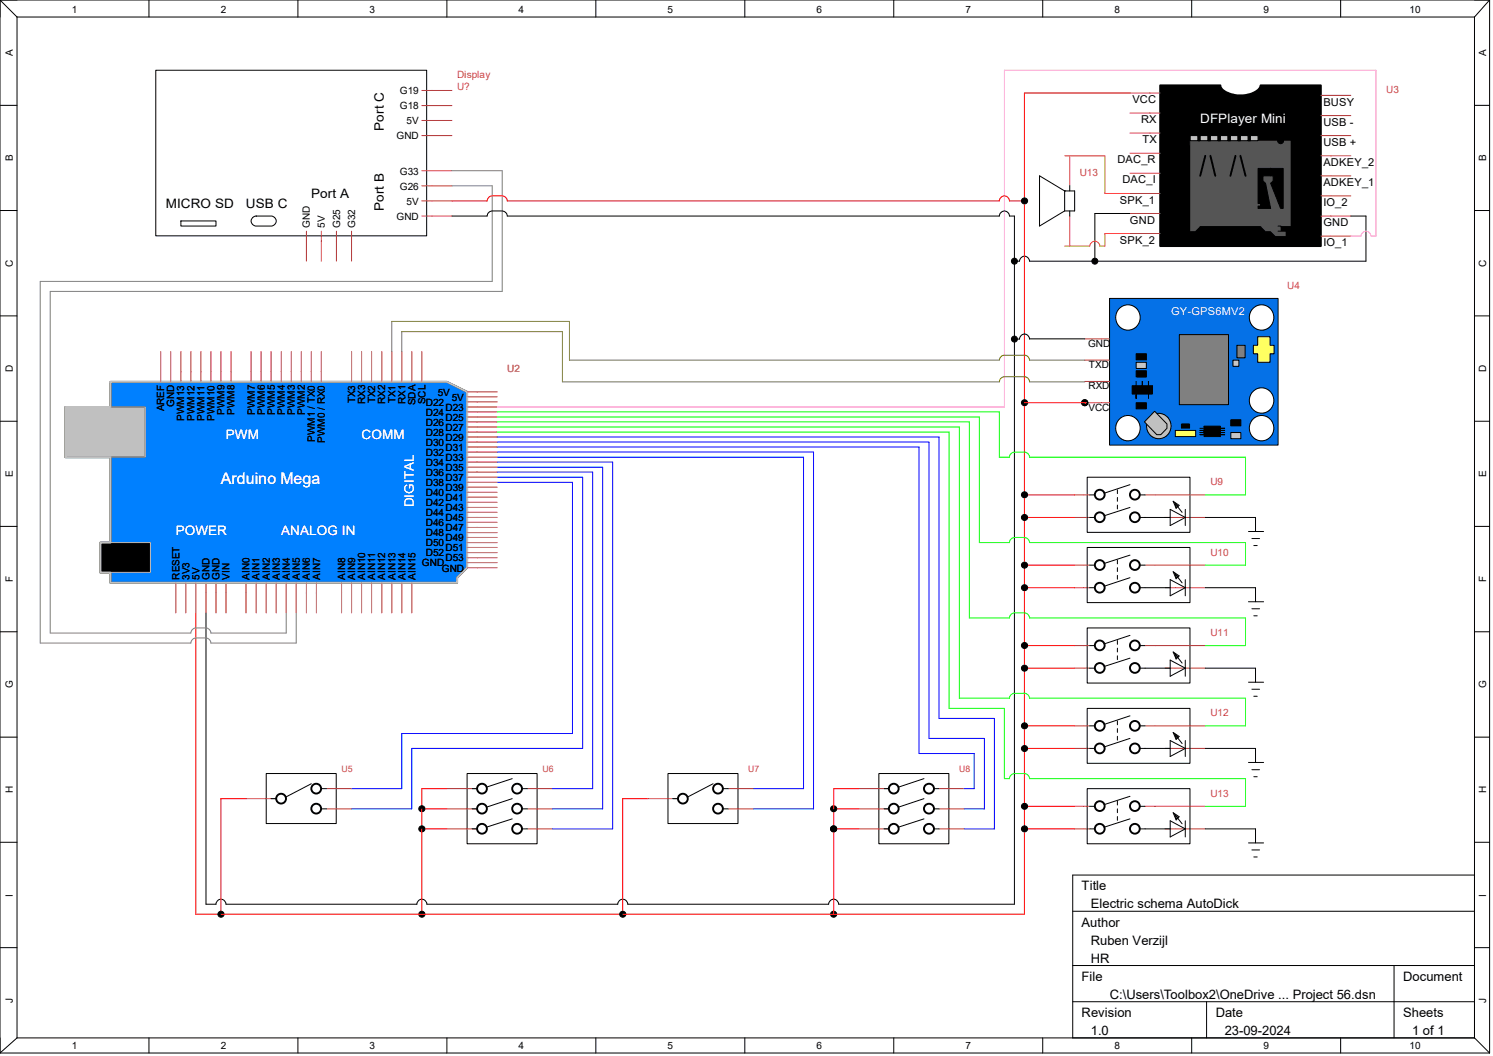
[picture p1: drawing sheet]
<svg xmlns="http://www.w3.org/2000/svg" width="297mm" height="210mm" viewBox="0 0 297 210" stroke-linecap="round" stroke-linejoin="round" font-family="sans-serif">
<g fill="none" stroke="#000" stroke-width=".2">
<path d="M216.3 94.9h20.4v11h-20.4zM216.8 98.4h1M224.8 96.4l-5.1 1.7M226.8 98.4h1M233.4 99.7l1.2 .8-.6 .6zM233.6 99.9l1.6 2M216.3 108.9h20.4v10.9h-20.4zM216.8 116.9h1M216.8 112.4h1M216.8 102.9h1M224.8 114.9l-5.1 1.7M224.8 110.4l-5.1 1.7"/>
<path d="M224.8 100.9l-5.1 1.7M226.8 112.4h1M232.8 116.9h-6M232.8 102.9h-6M232.8 101.3l3 1.6-3 1.6zM232.8 115.3l3 1.6-3 1.6zM233.4 113.7l1.2 .8-.6 .6zM233.6 113.9l1.6 2M233.8 114.1l.6 .6M233.8 114.3l.2 .6 .2-.2M233.8 100.1l.6 .6M233.8 100.3l.2 .6 .2-.2"/>
<path d="M235.8 101.3v3.2M235.8 115.3v3.2M216.3 124.9h20.4v10.9h-20.4zM216.8 132.9h1M216.8 128.4h1M224.8 130.9l-5.1 1.6M224.8 126.4l-5.1 1.7M226.8 128.4h1M232.8 132.9h-6M232.8 131.3l3 1.6-3 1.6zM233.4 129.7l1.2 .8-.6 .6zM233.6 129.9l1.6 2"/>
<path d="M233.8 130.1l.6 .6M233.8 130.3l.2 .6 .2-.2M235.8 131.3v3.2M92.9 153.8h13.9v14h-13.9zM93.9 156.8h1M101.9 154.9l-5.1 1.6M101.9 158.8l-5.1 1.7M103.9 156.8h1M174.8 153.8h14v14h-14zM175.9 156.8h.9M183.8 154.9l-5.1 1.6M183.8 158.8l-5.1 1.7"/>
<path d="M185.8 156.8h1M216.3 140.9h20.4v10.9h-20.4zM216.8 148.8h1M216.8 144.4h1M224.8 146.9l-5.1 1.6M224.8 142.4l-5.1 1.7M226.8 148.8h6M226.8 144.4h1M232.8 147.3l3 1.5-3 1.7zM233.4 145.7l1.2 .8-.6 .6zM233.6 145.9l1.6 2M233.8 146l.6 .6"/>
<path d="M233.8 146.3l.2 .6 .2-.3M235.8 147.3v3.2M93.9 160.9h1M93.9 164.8h1M101.9 162.9l-5.1 1.6M103.9 160.9h1M103.9 164.8h1M175.9 160.9h.9M175.9 164.8h.9M183.8 162.9l-5.1 1.6M185.8 160.9h1M185.8 164.8h1"/>
</g>
<g fill="none" stroke="#000" stroke-width=".38">
<circle cx="218.8" cy="98.4" r=".97"/>
<circle cx="225.8" cy="98.4" r=".97"/>
<circle cx="218.8" cy="112.4" r=".97"/>
<circle cx="218.8" cy="116.9" r=".97"/>
<circle cx="218.8" cy="102.9" r=".97"/>
<circle cx="225.8" cy="112.4" r=".97"/>
<circle cx="225.8" cy="116.9" r=".97"/>
<circle cx="225.8" cy="102.9" r=".97"/>
<circle cx="218.8" cy="128.4" r=".97"/>
<circle cx="218.8" cy="132.8" r=".97"/>
<circle cx="225.8" cy="132.8" r=".97"/>
<circle cx="225.8" cy="128.4" r=".97"/>
<circle cx="95.9" cy="156.8" r=".97"/>
<circle cx="102.9" cy="156.8" r=".97"/>
<circle cx="177.8" cy="156.8" r=".97"/>
<circle cx="184.8" cy="156.9" r=".99"/>
<circle cx="218.8" cy="144.4" r=".97"/>
<circle cx="218.8" cy="148.8" r=".97"/>
<circle cx="225.8" cy="144.4" r=".97"/>
<circle cx="225.8" cy="148.8" r=".97"/>
<circle cx="95.9" cy="160.8" r=".97"/>
<circle cx="95.9" cy="164.8" r=".97"/>
<circle cx="102.9" cy="164.8" r=".97"/>
<circle cx="102.9" cy="160.8" r=".97"/>
<circle cx="177.8" cy="160.8" r=".97"/>
<circle cx="177.8" cy="164.8" r=".97"/>
<circle cx="184.8" cy="160.8" r=".99"/>
<circle cx="184.8" cy="164.8" r=".99"/>
</g>
<g fill="none" stroke="#c04040" stroke-width=".2">
<path d="M213.8 98.4h3M227.8 98.4h12M213.8 116.9h3M213.8 112.4h3M213.8 102.9h3M227.8 112.4h12M231.8 116.9h8M231.8 102.9h8M213.8 132.9h3M213.8 128.4h3M227.8 128.4h12M231.8 132.9h8"/>
<path d="M88.9 156.8h6M104.9 156.8h5M170.9 156.8h5.9M186.8 156.8h5M213.8 148.8h3M213.8 144.4h3M227.8 144.4h12M231.8 148.8h8M88.9 160.9h6M88.9 164.8h6M104.9 160.9h5M104.9 164.8h5"/>
<path d="M170.9 160.9h5.9M170.9 164.8h5.9M186.8 160.9h5M186.8 164.8h5"/>
</g>
<path d="M220.7 59.4h33.6v29.1h-33.6z" fill-rule="evenodd" fill="#0571e7" stroke="#000" stroke-width=".2"/>
<g fill="#fff" stroke="#000" stroke-width=".2">
<circle cx="224.3" cy="63.1" r="2.47"/>
<circle cx="250.9" cy="63.1" r="2.47"/>
<circle cx="250.9" cy="85.1" r="2.47"/>
<circle cx="250.9" cy="79.6" r="2.47"/>
<circle cx="224.3" cy="85.1" r="2.47"/>
</g>
<path d="M250.2 67h2.4v1.7h.8v1.7h-.8v1.7h-2.4v-1.7h-.9v-1.7h.9z" fill="#ffff80" stroke="#000" stroke-width=".2"/>
<path d="M215.8 67.4h4.9M215.8 71.6h4.9M215.8 75.9h4.9M215.8 80.1h4.9" fill="none" stroke="#c04040" stroke-width=".2"/>
<g fill="#c0c0c0" stroke="#000" stroke-width=".2">
<path d="M229.7 81.8l2.5 2.5v.9l-1.3 1.2h-.8l-2.4-2.5z"/>
<circle cx="230.5" cy="84.7" r="2.47"/>
</g>
<g fill="#808080" stroke="#000" stroke-width=".2">
<path d="M234.6 66.5h9.8v14h-9.8z"/>
<path d="M246.1 68.7h1.6v2.5h-1.6z"/>
</g>
<path d="M245.3 71.6h1.2v1.3h-1.2z" fill="#c9c9c9" stroke="#000" stroke-width=".2"/>
<path d="M233.8 85.6h4.1v1.2h-4.1z" fill="#ff0" stroke="#000" stroke-width=".2"/>
<path d="M238.7 85.2h4.9h-1.2v.4h1.2h-4.9h.8v.4h-.8h4.9h-1.2v.4h1.2h-4.9h.8" fill="none" stroke="#000" stroke-width=".2"/>
<path d="M226 70.4h2v1.2h-2zM235 84.3h1.6v.8h-1.6zM239.5 84.8h3.3v2h-3.3z" fill="#000" stroke="#000" stroke-width=".2"/>
<path d="M226 72.1h2v1.2h-2z" fill="#c9c9c9" stroke="#000" stroke-width=".2"/>
<path d="M226 73.7h2v1.3h-2zM225.2 76.7h4.1v1.7h-4.1zM226 80.1h2v1.2h-2z" fill="#000" stroke="#000" stroke-width=".2"/>
<path d="M226 75.9v3.3v-2.1h1.2v-1.2v1.2h1.3v-1.2v3.3" fill="none" stroke="#000" stroke-width=".2"/>
<path d="M244.9 86h1.9v1.2h-1.9z" fill="#c9c9c9" stroke="#000" stroke-width=".2"/>
<path d="M244.9 83.5h1.9v1.2h-1.9z" fill="#000" stroke="#000" stroke-width=".2"/>
<path d="M230.8 17h12a2.65 2.65 0 0 0 2.2 1.8 5.8 5.8 0 0 0 5.7-1.4l.1-.4h12v31.9h-32z" fill="#000" stroke="#000" stroke-width=".38"/>
<path d="M236.8 28h20v17h-2v1h1v.9h-2.1l-.9-.9h-1l-1-1h-12l-1 1h-1z" fill="#555"/>
<path d="M239.8 31l-1 4M240.8 31l1 4M245.8 31l-1 4M246.8 31l1 4" fill="none" stroke="#000" stroke-width=".38"/>
<g fill="#000" stroke="#000" stroke-width=".2">
<path d="M252.8 33.5h2.5v7.9h-.5l-2-5 .5-.4v-1h-.5zM250.3 33.5h2.5v1.5h-1.6v1l.6 .4 1 5h-2.5v-.4h.5v-.5h-.5z"/>
<circle cx="254.8" cy="28" r=".59"/>
</g>
<path d="M254.3 45h.5l1 1h-1.5" fill="none" stroke="#000" stroke-width=".2"/>
<path d="M236.8 27h1.5v1h.5v-1h1.5v1h.5v-1h1.5v1h.5v-1h1.5v1h.5v-1h1.5v1h.5v-1h1.5v1h.5v-1h1.5v1h-13.5z" fill="#c0c0c0" stroke="#000" stroke-width=".2"/>
<g fill="none" stroke="#c04040" stroke-width=".2">
<path d="M224.8 18.5h6M262.8 19h5.9M224.8 22.5h6M224.8 26.5h6M224.8 30.5h6M224.8 34.5h6M224.8 38.5h6M262.8 23h5.9M262.8 27h5.9M262.8 31h5.9M262.8 35h5.9M262.8 38.9h5.9"/>
<path d="M224.8 42.5h6M224.8 46.4h6M262.8 43h5.9M262.8 46.9h5.9"/>
</g>
<path d="M13 80.9h9v-5h66.9l4 2v35l-2 2v1h-68.9v-2h-2v-6h2v-17h-9z" fill="#0080ff" stroke="#000" stroke-width=".38"/>
<path d="M20 107.9h9.9v5.9h-9.9z" fill="#000" stroke="#000" stroke-width=".2"/>
<g fill="none" stroke="#c04040" stroke-width=".2">
<path d="M32 69.9v6M34 69.9v6M36 69.9v6M38 69.9v6M40 69.9v6M42 69.9v6M43.9 69.9v6M46 69.9v6M50 69.9v6M51.9 69.9v6M53.9 69.9v6M56 69.9v6"/>
<path d="M58 69.9v6M59.9 69.9v6M61.9 69.9v6M63.9 69.9v6M69.9 69.9v6M71.9 69.9v6M73.9 69.9v6M75.9 69.9v6M77.9 69.9v6M79.9 69.9v6M81.9 69.9v6M83.9 69.9v6"/>
<path d="M92.9 78.9h6M92.9 77.9h6M92.9 79.9h6M92.9 80.9h6M92.9 81.9h6M92.9 82.9h6M92.9 83.9h6M92.9 84.9h6M92.9 85.9h6M92.9 86.9h6M92.9 87.9h6M92.9 88.9h6"/>
<path d="M92.9 89.9h6M92.9 90.9h6M92.9 91.9h6M92.9 92.9h6M92.9 93.9h6M92.9 94.9h6M92.9 95.9h6M92.9 96.9h6M92.9 97.9h6M92.9 98.9h6M92.9 99.9h6M48.9 115.9v6"/>
<path d="M51 115.9v6M53 115.9v6M54.9 115.9v6M56.9 115.9v6M58.9 115.9v6M61 115.9v6M62.9 115.9v6M67.9 115.9v6M69.9 115.9v6M71.9 115.9v6M73.9 115.9v6M75.9 115.9v6"/>
<path d="M77.9 115.9v6M79.9 115.9v6M81.9 115.9v6M92.9 100.9h6M92.9 101.9h6M92.9 102.9h6M92.9 103.9h6M92.9 104.9h6M92.9 105.9h6M92.9 106.9h6M92.9 107.9h6M92.9 112.9h6"/>
<path d="M92.9 111.9h6"/>
</g>
<path d="M13 80.9h15.9v10h-15.9z" fill="#c0c0c0" stroke="#000" stroke-width=".2"/>
<g fill="none" stroke="#c04040" stroke-width=".2">
<path d="M83.9 18h6M83.9 21h6M83.9 24h6M83.9 27h6M83.9 34h6M83.9 37h6M83.9 40h6M212.8 31v6M61 46v5.9M63.9 46v5.9M66.9 46v5.9M69.9 46v5.9"/>
<path d="M83.9 43h6M212.8 43v5.9M35 115.9v6M37 115.9v6M38.9 115.9v6M41 115.9v6M43 115.9v6M45 115.9v6M92.9 109.9h6M92.9 108.9h6M92.9 110.9h6M48.9 158.8h6"/>
<path d="M64.9 156.8h5M128.9 158.8h6M144.9 156.8h5M64.9 160.9h5M144.9 160.9h5M213.8 164.8h3M213.8 160.4h3M227.8 160.4h12M231.8 164.8h8"/>
</g>
<g fill="none" stroke="#000" stroke-width=".2">
<path d="M0 0h296.3M0 0v209.4M0 0l3.4 3.4M3.4 3.4h289.9M3.4 3.4v203M29.6 0v3.4M31 14h53.9v32.9h-53.9zM59.3 0v3.4M88.9 0v3.4M118.5 0v3.4M148.2 0v3.4M177.8 0v3.4"/>
<path d="M207.4 0v3.4M237.1 0v3.4M266.7 0v3.4M293.3 3.4v203M296.3 0v209.4M296.3 0l-3 3.4M0 21h3.4M211.8 38h.1M211.8 38l-5-3v10l5-3M211.8 38h2v4h-2M211.8 38v4M212.8 37v1"/>
<path d="M293.3 21h3M0 41.9h3.4M36 43.9h7v1.1h-7zM50.2 43.3a3.3 3.3 0 0 1 2.4-.3h.4a1.53 1.53 0 0 1 1.7 .4 1.1 1.1 0 0 1-.1 1.3 1.1 1.1 0 0 1-1.3 .3h-1.4a1.53 1.53 0 0 1-1.7-.5 .93 .93 0 0 1 0-1.2zM89.9 43h7a1.27 1.27 0 0 1 1.7-1h.2a1.9 1.9 0 0 1 2 .5l.1 .5h97.9a1.02 1.02 0 0 1 1-1 1.02 1.02 0 0 1 1 1h1v136.8h-35a1 1 0 0 0-1-1 1 1 0 0 0-1 1h-39.9a1 1 0 0 0-1-1 1 1 0 0 0-1 1h-38a1 1 0 0 0-1-1 1 1 0 0 0-1 1h-37.9a1 1 0 0 0-1-1 1 1 0 0 0-1 1h-2v-57.9M212.8 42v1M224.8 42.5h-7v9.4M268.7 43h3v8.9h-66.9a1 1 0 0 0-1-.9 1 1 0 0 0-1 .9h-1M293.3 41.9h3M0 62.8h3.4M201.8 67.4h1a1 1 0 0 1 1-1 1 1 0 0 1 1 1M204.8 67.4h11"/>
<path d="M293.3 62.8h3M0 83.8h3.4M293.3 83.8h3M0 104.7h3.4M239.8 102.9h10v2.8M239.8 116.9h10v2.8M248.4 105.7h3M248.4 119.7h3M249 107.1h1.6M249.4 108.5h.7M293.3 104.7h3M0 125.6h3.4"/>
<path d="M239.8 132.9h10v2.8M248.4 135.7h3M249 121.1h1.6M249 137.1h1.6M249.4 122.5h.7M249.4 138.5h.7M293.3 125.6h3M0 146.6h3.4M53 153.8h13.9v10h-13.9zM53.9 158.8h1M61.9 155.9l-5.1 2.6M63.9 156.8h1"/>
<path d="M132.9 153.8h13.9v10h-13.9zM133.9 158.8h1M141.9 155.9l-5.2 2.6M143.8 156.8h1.1M216.3 156.8h20.4v11h-20.4zM224.8 158.4l-5.1 1.6M239.8 148.8h10v2.8M248.4 151.6h3M249 153.1h1.6M249.4 154.5h.7M293.3 146.6h3M0 167.5h3.4"/>
<path d="M63.9 160.9h1M143.8 160.9h1.1M216.8 164.8h1M216.8 160.4h1M224.8 162.9l-5.1 1.6M226.8 164.8h6M226.8 160.4h1M232.8 163.2l3 1.6-3 1.7zM233.4 161.6l1.2 .8-.6 .7zM233.6 161.8l1.6 2M233.8 162.1l.6 .5M233.8 162.3l.2 .6 .2-.3"/>
<path d="M235.8 163.2v3.3M239.8 164.8h10v2.8M248.4 167.6h3M249 169h1.6M249.4 170.4h.7M293.3 174h-79.9v32.4M293.3 167.5h3M0 188.5h3.4M213.4 181.2h79.9M213.4 192h79.9M213.4 199.2h79.9M240 199.2v7.2"/>
<path d="M277.3 192v14.4M293.3 188.5h3M0 209.4h296.3M3.4 206.4h289.9M3.4 206.4l-3.4 3M29.6 206.4v3M59.3 206.4v3M88.9 206.4v3M118.5 206.4v3M148.2 206.4v3M177.8 206.4v3M207.4 206.4v3"/>
<path d="M237.1 206.4v3M266.7 206.4v3M293.3 206.4l3 3"/>
</g>
<path d="M98.9 81.9h99.9v9h2a1.01 1.01 0 0 1 1-1h2a1.01 1.01 0 0 1 1 1h43v7.5h-8M98.9 82.9h95.9v25h6a1.1 1.1 0 0 1 1-1h2a1.09 1.09 0 0 1 1 1h43v4.5h-8M98.9 83.9h93.9v39h8a1.1 1.1 0 0 1 1-1h2a1.09 1.09 0 0 1 1 1h43v5.5h-8M98.9 84.9h91.9v54h10a1.01 1.01 0 0 1 1-1h2a1.01 1.01 0 0 1 1 1h43v5.5h-8M98.9 85.9h89.9v55h11v14h1a1.1 1.1 0 0 1 1-1.1h2a1.09 1.09 0 0 1 1 1.1h43v5.5h-8" fill="none" stroke="#0f0" stroke-width=".2"/>
<path d="M222.3 97.4v4.5M222.3 111.4v4.5M222.3 127.4v4.5M222.3 143.4v4.5M222.3 159.3v4.5" fill="none" stroke="#000" stroke-width=".2" stroke-dasharray=".8 .8"/>
<g fill="none" stroke="#f00" stroke-width=".2">
<path d="M224.8 18.5h-21v163.3h-164.9v-59.9M89.9 40h7a1.27 1.27 0 0 1 1.7-1.1h.2a1.9 1.9 0 0 1 2 .6l.1 .5h97.9a1.02 1.02 0 0 1 1-1.1 1.02 1.02 0 0 1 1 1.1h3M203.8 98.4h10M203.8 80.1h12M215.8 80.1h.1M203.8 116.9h10M203.8 112.4h10M203.8 102.9h10M203.8 128.4h10M203.8 132.9h10M48.9 158.8h-5v23M88.9 156.8h-5v25"/>
<path d="M128.9 158.8h-5v23M170.9 156.8h-5v25M203.8 144.4h10M203.8 148.8h10M83.9 164.8h5M83.9 160.9h5M165.9 164.8h5M165.9 160.9h5M203.8 164.8h10M203.8 160.4h10"/>
</g>
<g fill="#000" stroke="#000" stroke-width=".2">
<circle cx="203.8" cy="40" r=".61"/>
<circle cx="201.8" cy="51.9" r=".59"/>
<circle cx="217.8" cy="51.9" r=".59"/>
<circle cx="201.8" cy="67.4" r=".59"/>
<circle cx="203.8" cy="80.1" r=".61"/>
<circle cx="203.8" cy="98.4" r=".61"/>
<circle cx="215.8" cy="80.1" r=".61"/>
<circle cx="203.8" cy="102.9" r=".61"/>
<circle cx="203.8" cy="112.4" r=".61"/>
<circle cx="203.8" cy="116.9" r=".61"/>
<circle cx="203.8" cy="128.4" r=".61"/>
<circle cx="203.8" cy="132.9" r=".61"/>
<circle cx="203.8" cy="144.4" r=".61"/>
<circle cx="203.8" cy="148.9" r=".61"/>
<circle cx="83.9" cy="160.9" r=".61"/>
<circle cx="83.9" cy="164.9" r=".61"/>
<circle cx="165.8" cy="160.9" r=".61"/>
<circle cx="165.8" cy="164.9" r=".61"/>
<circle cx="203.8" cy="164.9" r=".61"/>
<circle cx="203.8" cy="160.4" r=".61"/>
<circle cx="44" cy="181.8" r=".61"/>
<circle cx="83.9" cy="181.8" r=".61"/>
<circle cx="123.9" cy="181.8" r=".61"/>
<circle cx="165.8" cy="181.8" r=".61"/>
</g>
<path d="M98.9 94.9h17v53.9h-34v12.1h-12M98.9 92.9h21v68h-10M98.9 89.9h62.9v71h-11.9M98.9 87.9h85.9v59h11v14h-4M98.9 95.9h15v50h-34v10.9h-10M98.9 93.9h19v62.9h-8M98.9 90.9h61v65.9h-10M98.9 88.9h83.9v61h11v6.9h-2M98.9 91.9h23v72.9h-12M98.9 86.9h87.9v56h11v21.9h-6" fill="none" stroke="#00f" stroke-width=".2"/>
<g fill="none" stroke="#000" stroke-width=".38">
<circle cx="55.9" cy="158.8" r=".97"/>
<circle cx="62.9" cy="156.8" r=".97"/>
<circle cx="135.8" cy="158.8" r=".97"/>
<circle cx="142.8" cy="156.8" r=".97"/>
<circle cx="62.9" cy="160.8" r=".97"/>
<circle cx="142.8" cy="160.8" r=".97"/>
<circle cx="218.8" cy="164.8" r=".97"/>
<circle cx="218.8" cy="160.3" r=".97"/>
<circle cx="225.8" cy="164.8" r=".97"/>
<circle cx="225.8" cy="160.3" r=".97"/>
</g>
<path d="M211.8 31h8v7.5h5M224.8 46.4h-5v2.5h-1a1 1 0 0 0-1-.9 1 1 0 0 0-1 .9h-5" fill="none" stroke="#ff8000" stroke-width=".2"/>
<path d="M268.7 46.9h2.1a1 1 0 0 1 1-.9 1 1 0 0 1 1 .9h.9v-32.9h-73.9v66.9h-100.9" fill="none" stroke="#ff80ff" stroke-width=".2"/>
<path d="M89.9 34h10v24h-89.9v67.9h28a1.29 1.29 0 0 1 1.7-1h.1a1.94 1.94 0 0 1 1.9 .4l.3 .6h14.9v-4M89.9 37h8v19h-89.9v71.9h30a1.29 1.29 0 0 1 1.7-1h.1a1.87 1.87 0 0 1 2 .5l.2 .5h16.9v-6" fill="none" stroke="#808080" stroke-width=".2"/>
<path d="M198.8 71.6a1.1 1.1 0 0 1 1-.9h4a1.01 1.01 0 0 1 1 .9M198.8 75.9a1.09 1.09 0 0 1 1-1h4a1.01 1.01 0 0 1 1 1" fill="none" stroke="#808000" stroke-width=".2"/>
<path d="M77.9 69.9v-6h35.4v7.7h85.5M79.9 69.9v-3.9h32v9.9h86.9M204.8 75.9h11M204.8 71.6h11" fill="none" stroke="#808040" stroke-width=".2"/>
<path d="M13 80.9h9v-5h66.9l4 2v35l-2 2v1h-68.9v-2h-2v-6h2v-17h-9z" fill="none" stroke="#c0c0c0" stroke-width=".38"/>
<path d="M13 80.9h15.9v10h-15.9zM20 107.9h9.9v5.9h-9.9z" fill="none" stroke="#c0c0c0" stroke-width=".2"/>
<g fill="none" stroke="#c08080" stroke-width=".2">
<path d="M32 69.9v6M34 69.9v6M36 69.9v6M38 69.9v6M40 69.9v6M42 69.9v6M43.9 69.9v6M46 69.9v6M50 69.9v6M51.9 69.9v6M53.9 69.9v6M56 69.9v6"/>
<path d="M58 69.9v6M59.9 69.9v6M61.9 69.9v6M63.9 69.9v6M69.9 69.9v6M71.9 69.9v6M73.9 69.9v6M75.9 69.9v6M77.9 69.9v6M79.9 69.9v6M81.9 69.9v6M83.9 69.9v6"/>
<path d="M92.9 78.9h6M92.9 77.9h6M92.9 79.9h6M92.9 80.9h6M92.9 81.9h6M92.9 82.9h6M92.9 83.9h6M92.9 84.9h6M92.9 85.9h6M92.9 86.9h6M92.9 87.9h6M92.9 88.9h6"/>
<path d="M92.9 89.9h6M92.9 90.9h6M92.9 91.9h6M92.9 92.9h6M92.9 93.9h6M92.9 94.9h6M92.9 95.9h6M92.9 96.9h6M92.9 97.9h6M92.9 98.9h6M92.9 99.9h6M35 115.9v6"/>
<path d="M37 115.9v6M38.9 115.9v6M41 115.9v6M43 115.9v6M45 115.9v6M48.9 115.9v6M51 115.9v6M53 115.9v6M54.9 115.9v6M56.9 115.9v6M58.9 115.9v6M61 115.9v6"/>
<path d="M62.9 115.9v6M67.9 115.9v6M69.9 115.9v6M71.9 115.9v6M73.9 115.9v6M75.9 115.9v6M77.9 115.9v6M79.9 115.9v6M81.9 115.9v6M92.9 100.9h6M92.9 101.9h6M92.9 102.9h6"/>
<path d="M92.9 103.9h6M92.9 104.9h6M92.9 105.9h6M92.9 106.9h6M92.9 107.9h6M92.9 112.9h6M92.9 111.9h6M92.9 109.9h6M92.9 108.9h6M92.9 110.9h6"/>
</g>
<text font-size="3.2" fill="#fff" x="43.9" y="96.2">Arduino Mega</text>
<g font-size="2.6">
<text x="76.3" y="26" transform="rotate(-90 76.3 26)">Port C</text>
<text x="33" y="41.4">MICRO SD</text>
<text x="48.9" y="41.4">USB C</text>
<text x="61.9" y="39.4">Port A</text>
<text x="76.3" y="42" transform="rotate(-90 76.3 42)">Port B</text>
<text x="215.2" y="177.1">Title</text>
<text x="215.2" y="184.3">Author</text>
<text x="217" y="180.7">Electric schema AutoDick</text>
<text x="217" y="187.9">Ruben Verzijl</text>
<text x="217" y="191.5">HR</text>
<text x="215.2" y="195.1">File</text>
<text x="279.1" y="195.1">Document</text>
<text x="215.2" y="202.3">Revision</text>
<text x="220.8" y="198.7">C:\Users\Toolbox2\OneDrive ... Project 56.dsn</text>
<text x="241.9" y="202.3">Date</text>
<text x="279.2" y="202.3">Sheets</text>
<text x="217" y="205.9">1.0</text>
<text x="243.6" y="205.9">23-09-2024</text>
<text x="280.9" y="205.9">1 of 1</text>
</g>
<g font-size="2.6" fill="#fff">
<text x="238.8" y="24.4">DFPlayer Mini</text>
<text x="45" y="87.4">PWM</text>
<text x="71.9" y="87.4">COMM</text>
<text x="82.3" y="100.9" transform="rotate(-90 82.3 100.9)">DIGITAL</text>
<text x="35" y="106.3">POWER</text>
<text x="56" y="106.3">ANALOG IN</text>
</g>
<g font-size="2.2">
<text x="225.3" y="20.5">VCC</text>
<text x="263.3" y="21">BUSY</text>
<text x="227" y="24.5">RX</text>
<text x="227.3" y="28.5">TX</text>
<text x="263.3" y="25">USB -</text>
<text x="263.3" y="29">USB +</text>
<text x="222.3" y="32.5">DAC_R</text>
<text x="263.3" y="33">ADKEY_2</text>
<text x="222.8" y="40.5">SPK_1</text>
<text x="223.3" y="36.5">DAC_I</text>
<text x="263.3" y="37">ADKEY_1</text>
<text x="263.3" y="41">IO_2</text>
<text x="224.8" y="44.5">GND</text>
<text x="263.3" y="45">GND</text>
<text x="222.8" y="48.5">SPK_2</text>
<text x="263.3" y="49">IO_1</text>
</g>
<text font-size="2.2" fill="#fff" x="233" y="62.7">GY-GPS6MV2</text>
<g font-size="2">
<text x="14.3" y="2.6">1</text>
<text x="43.9" y="2.6">2</text>
<text x="73.5" y="2.6">3</text>
<text x="103.2" y="2.6">4</text>
<text x="132.8" y="2.6">5</text>
<text x="162.4" y="2.6">6</text>
<text x="192.1" y="2.6">7</text>
<text x="221.7" y="2.6">8</text>
<text x="251.3" y="2.6">9</text>
<text x="280.4" y="2.6">10</text>
<text x="2.5" y="11.1" transform="rotate(-90 2.5 11.1)">A</text>
<text x="295.7" y="11.1" transform="rotate(-90 295.7 11.1)">A</text>
<text x="79.5" y="18.8">G19</text>
<text x="79.5" y="21.7">G18</text>
<text x="78.9" y="27.7">GND</text>
<text x="80.9" y="24.7">5V</text>
<text x="2.5" y="32.1" transform="rotate(-90 2.5 32.1)">B</text>
<text x="79.5" y="34.7">G33</text>
<text x="295.7" y="32.1" transform="rotate(-90 295.7 32.1)">B</text>
<text x="79.5" y="37.7">G26</text>
<text x="80.9" y="40.7">5V</text>
<text x="61.6" y="45.3" transform="rotate(-90 61.6 45.3)">GND</text>
<text x="64.6" y="45.3" transform="rotate(-90 64.6 45.3)">5V</text>
<text x="67.6" y="45.3" transform="rotate(-90 67.6 45.3)">G25</text>
<text x="70.7" y="45.3" transform="rotate(-90 70.7 45.3)">G32</text>
<text x="78.9" y="43.7">GND</text>
<text x="2.5" y="53.1" transform="rotate(-90 2.5 53.1)">C</text>
<text x="295.7" y="53.1" transform="rotate(-90 295.7 53.1)">C</text>
<text x="216.5" y="69">GND</text>
<text x="2.5" y="74" transform="rotate(-90 2.5 74)">D</text>
<text x="216.5" y="77.4">RXD</text>
<text x="216.6" y="73.2">TXD</text>
<text x="295.7" y="74" transform="rotate(-90 295.7 74)">D</text>
<text x="32.7" y="81.8" transform="rotate(-90 32.7 81.8)">AREF</text>
<text x="34.7" y="81" transform="rotate(-90 34.7 81)">GND</text>
<text x="36.7" y="83.6" transform="rotate(-90 36.7 83.6)">PWM13</text>
<text x="38.7" y="83.6" transform="rotate(-90 38.7 83.6)">PWM12</text>
<text x="40.7" y="83.6" transform="rotate(-90 40.7 83.6)">PWM11</text>
<text x="42.7" y="83.6" transform="rotate(-90 42.7 83.6)">PWM10</text>
<text x="44.7" y="82.5" transform="rotate(-90 44.7 82.5)">PWM9</text>
<text x="46.7" y="82.5" transform="rotate(-90 46.7 82.5)">PWM8</text>
<text x="50.7" y="82.5" transform="rotate(-90 50.7 82.5)">PWM7</text>
<text x="52.7" y="82.5" transform="rotate(-90 52.7 82.5)">PWM6</text>
<text x="54.7" y="82.5" transform="rotate(-90 54.7 82.5)">PWM5</text>
<text x="56.6" y="82.5" transform="rotate(-90 56.6 82.5)">PWM4</text>
<text x="58.7" y="82.5" transform="rotate(-90 58.7 82.5)">PWM3</text>
<text x="60.7" y="82.5" transform="rotate(-90 60.7 82.5)">PWM2</text>
<text x="70.7" y="80.2" transform="rotate(-90 70.7 80.2)">TX3</text>
<text x="72.6" y="80.4" transform="rotate(-90 72.6 80.4)">RX3</text>
<text x="74.6" y="80.2" transform="rotate(-90 74.6 80.2)">TX2</text>
<text x="76.6" y="80.4" transform="rotate(-90 76.6 80.4)">RX2</text>
<text x="78.7" y="80.2" transform="rotate(-90 78.7 80.2)">TX1</text>
<text x="80.6" y="80.4" transform="rotate(-90 80.6 80.4)">RX1</text>
<text x="82.6" y="80.6" transform="rotate(-90 82.6 80.6)">SDA</text>
<text x="84.6" y="80.4" transform="rotate(-90 84.6 80.4)">SCL</text>
<text x="84.7" y="80.7">D22</text>
<text x="84.7" y="82.7">D24</text>
<text x="87.1" y="78.7">5V</text>
<text x="88.6" y="81.7">D23</text>
<text x="88.6" y="83.7">D25</text>
<text x="89.9" y="79.7">5V</text>
<text x="216.5" y="81.7">VCC</text>
<text x="62.7" y="87.9" transform="rotate(-90 62.7 87.9)">PWM1 / TX0</text>
<text x="64.6" y="88.1" transform="rotate(-90 64.6 88.1)">PWM0 / RX0</text>
<text x="84.7" y="84.7">D26</text>
<text x="84.7" y="86.7">D28</text>
<text x="84.7" y="88.7">D30</text>
<text x="88.6" y="85.7">D27</text>
<text x="88.6" y="87.7">D29</text>
<text x="88.6" y="89.7">D31</text>
<text x="2.5" y="94.9" transform="rotate(-90 2.5 94.9)">E</text>
<text x="84.7" y="90.7">D32</text>
<text x="84.7" y="92.7">D34</text>
<text x="84.7" y="94.7">D36</text>
<text x="88.6" y="91.7">D33</text>
<text x="88.6" y="93.7">D35</text>
<text x="88.6" y="95.7">D37</text>
<text x="295.7" y="94.9" transform="rotate(-90 295.7 94.9)">E</text>
<text x="84.7" y="96.6">D38</text>
<text x="84.7" y="98.7">D40</text>
<text x="84.7" y="100.7">D42</text>
<text x="88.6" y="97.7">D39</text>
<text x="88.6" y="99.7">D41</text>
<text x="88.6" y="101.6">D43</text>
<text x="84.7" y="102.7">D44</text>
<text x="84.7" y="104.6">D46</text>
<text x="84.7" y="106.6">D48</text>
<text x="88.6" y="103.7">D45</text>
<text x="88.6" y="105.7">D47</text>
<text x="88.6" y="107.7">D49</text>
<text x="83.9" y="112.6">GND</text>
<text x="84.7" y="108.7">D50</text>
<text x="84.7" y="110.7">D52</text>
<text x="87.9" y="113.7">GND</text>
<text x="88.6" y="109.6">D51</text>
<text x="88.6" y="111.6">D53</text>
<text x="2.5" y="115.8" transform="rotate(-90 2.5 115.8)">F</text>
<text x="35.7" y="115.3" transform="rotate(-90 35.7 115.3)">RESET</text>
<text x="37.7" y="115.3" transform="rotate(-90 37.7 115.3)">3V3</text>
<text x="39.7" y="115.3" transform="rotate(-90 39.7 115.3)">5V</text>
<text x="41.7" y="115.3" transform="rotate(-90 41.7 115.3)">GND</text>
<text x="43.7" y="115.3" transform="rotate(-90 43.7 115.3)">GND</text>
<text x="45.7" y="115.3" transform="rotate(-90 45.7 115.3)">VIN</text>
<text x="49.7" y="115.3" transform="rotate(-90 49.7 115.3)">AIN0</text>
<text x="51.6" y="115.3" transform="rotate(-90 51.6 115.3)">AIN1</text>
<text x="53.7" y="115.3" transform="rotate(-90 53.7 115.3)">AIN2</text>
<text x="55.7" y="115.3" transform="rotate(-90 55.7 115.3)">AIN3</text>
<text x="57.7" y="115.3" transform="rotate(-90 57.7 115.3)">AIN4</text>
<text x="59.6" y="115.3" transform="rotate(-90 59.6 115.3)">AIN5</text>
<text x="61.6" y="115.3" transform="rotate(-90 61.6 115.3)">AIN6</text>
<text x="63.7" y="115.3" transform="rotate(-90 63.7 115.3)">AIN7</text>
<text x="68.7" y="115.3" transform="rotate(-90 68.7 115.3)">AIN8</text>
<text x="70.7" y="115.3" transform="rotate(-90 70.7 115.3)">AIN9</text>
<text x="72.6" y="115.3" transform="rotate(-90 72.6 115.3)">AIN10</text>
<text x="74.6" y="115.3" transform="rotate(-90 74.6 115.3)">AIN11</text>
<text x="76.6" y="115.3" transform="rotate(-90 76.6 115.3)">AIN12</text>
<text x="78.7" y="115.3" transform="rotate(-90 78.7 115.3)">AIN13</text>
<text x="80.6" y="115.3" transform="rotate(-90 80.6 115.3)">AIN14</text>
<text x="82.6" y="115.3" transform="rotate(-90 82.6 115.3)">AIN15</text>
<text x="295.7" y="115.8" transform="rotate(-90 295.7 115.8)">F</text>
<text x="2.5" y="136.9" transform="rotate(-90 2.5 136.9)">G</text>
<text x="295.7" y="136.9" transform="rotate(-90 295.7 136.9)">G</text>
<text x="2.5" y="157.8" transform="rotate(-90 2.5 157.8)">H</text>
<text x="295.7" y="157.8" transform="rotate(-90 295.7 157.8)">H</text>
<text x="2.5" y="178.3" transform="rotate(-90 2.5 178.3)">I</text>
<text x="295.7" y="178.3" transform="rotate(-90 295.7 178.3)">I</text>
<text x="2.5" y="199.4" transform="rotate(-90 2.5 199.4)">J</text>
<text x="295.7" y="199.4" transform="rotate(-90 295.7 199.4)">J</text>
<text x="14.3" y="208.6">1</text>
<text x="43.9" y="208.6">2</text>
<text x="73.5" y="208.6">3</text>
<text x="103.2" y="208.6">4</text>
<text x="132.8" y="208.6">5</text>
<text x="162.4" y="208.6">6</text>
<text x="192.1" y="208.6">7</text>
<text x="221.7" y="208.6">8</text>
<text x="251.3" y="208.6">9</text>
<text x="280.4" y="208.6">10</text>
</g>
<g font-size="2" fill="#c04040">
<text x="90.9" y="17.9">U?</text>
<text x="90.9" y="15.6">Display</text>
<text x="275.8" y="18.5">U3</text>
<text x="214.8" y="34.9">U13</text>
<text x="256.1" y="57.4">U4</text>
<text x="100.9" y="73.9">U2</text>
<text x="240.8" y="96.5">U9</text>
<text x="240.8" y="110.5">U10</text>
<text x="240.8" y="126.4">U11</text>
<text x="240.8" y="142.5">U12</text>
<text x="240.8" y="158.4">U13</text>
</g>
<g font-size="1.8" fill="#c04040">
<text x="67.9" y="153.5">U5</text>
<text x="107.9" y="153.5">U6</text>
<text x="148.8" y="153.5">U7</text>
<text x="190.8" y="153.5">U8</text>
</g>
</svg>
